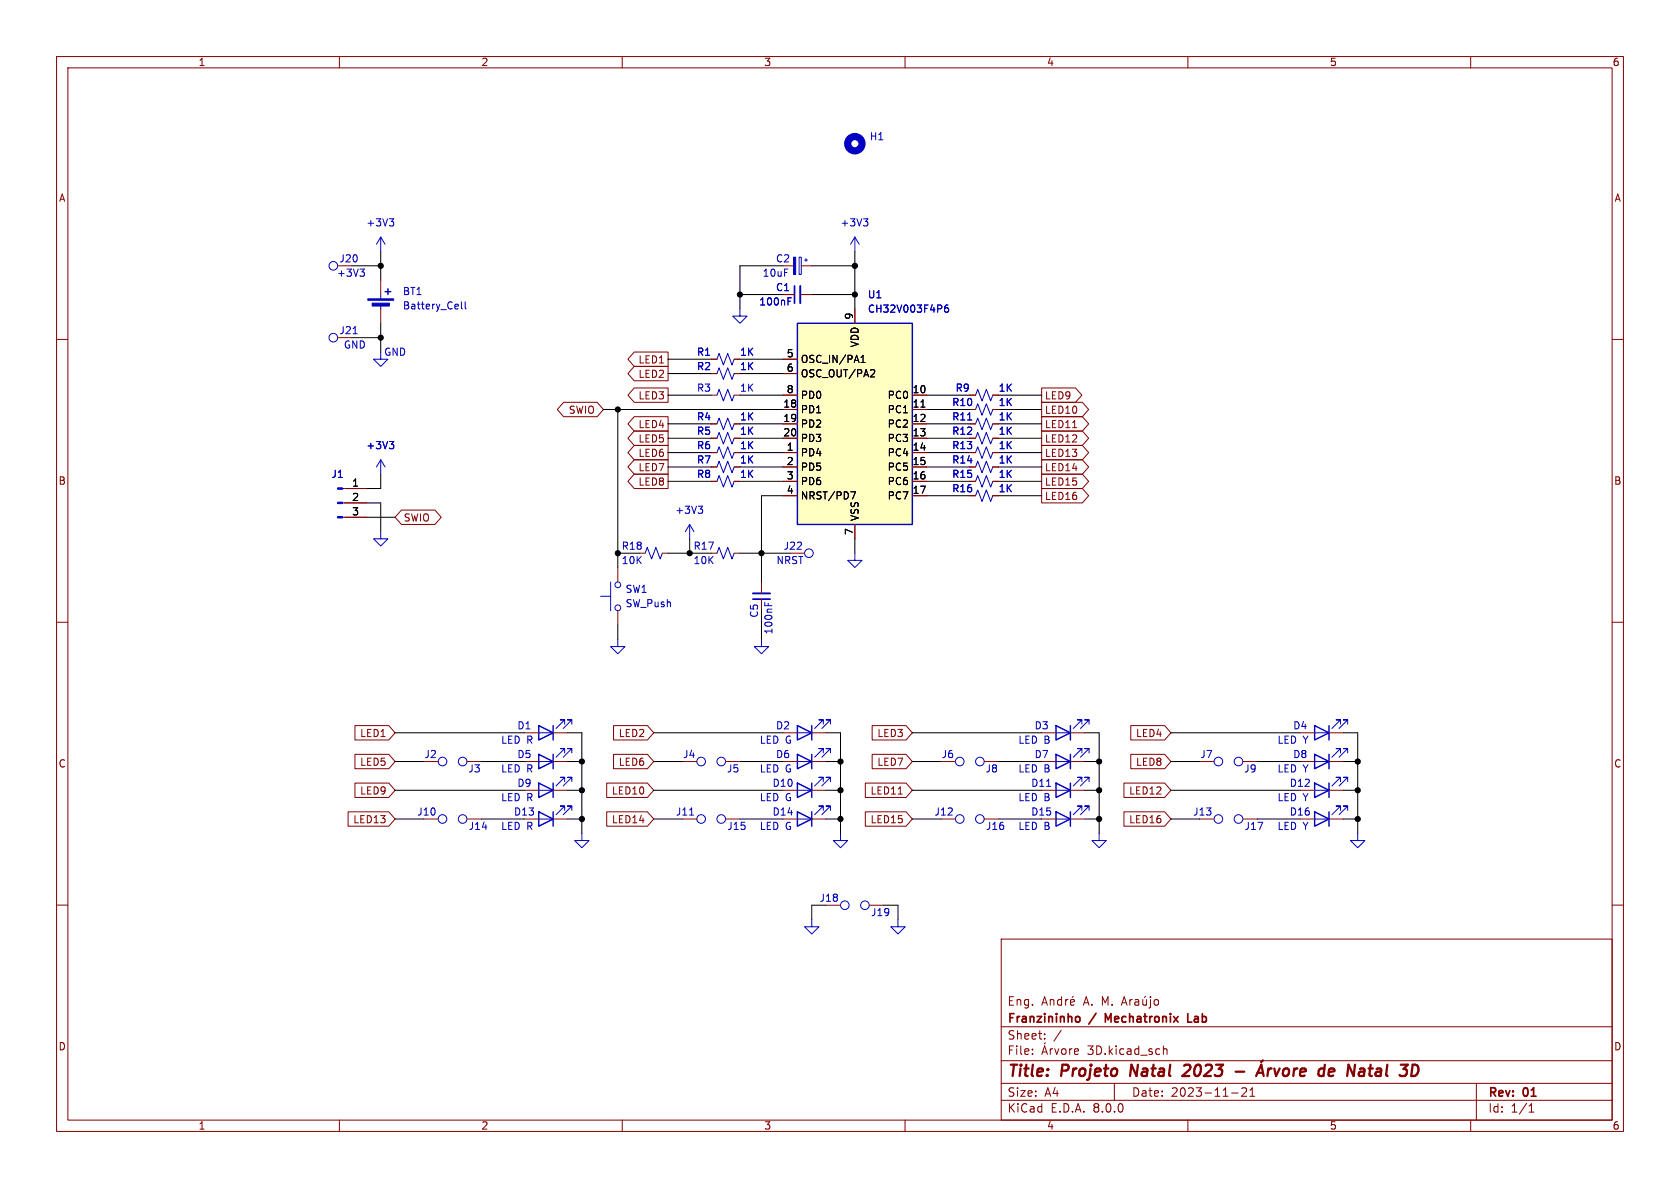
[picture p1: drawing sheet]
<svg xmlns="http://www.w3.org/2000/svg" width="297mm" height="210mm" viewBox="0 0 297 210" stroke-linecap="round" stroke-linejoin="round" font-family="sans-serif">
<g fill="none" stroke="#840000" stroke-width=".18">
<path d="M10 10h277v190h-277zM12 12h273v186h-273zM60 10v2M110 10v2M160 10v2M210 10v2M260 10v2M10 60h2M138.4 47h1.9M138.4 52.1h2.1M141.5 52.1h2M141.7 47h1.8"/>
<path d="M285 60h2M125.7 69.9h1M125.7 66h1M125.7 63.5h1M125.7 77.5h1M125.7 74.9h1M129.8 69.9h1M129.8 66h1M129.8 63.5h1M129.8 77.5h1M129.8 74.9h1M171.4 69.9h1.1"/>
<path d="M171.4 77.5h1.1M171.4 74.9h1.1M175.5 69.9h1M175.5 77.5h1M175.5 74.9h1M113 97.8h1M117.1 97.8h1M125.7 85.1h1M125.7 82.6h1M125.7 80h1M125.7 97.8h1M129.8 85.1h1"/>
<path d="M129.8 82.6h1M129.8 80h1M129.8 97.8h1M171.4 82.6h1.1M171.4 87.6h1.1M175.5 82.6h1M175.5 87.6h1M10 110h2M109.2 100.3v2.6M109.2 108v2.5M285 110h2M74.9 134.6h2.6"/>
<path d="M82.5 134.6h2.6M92.7 139.7h2.5M92.7 134.6h2.5M92.7 129.5h2.5M97.8 139.7h2.5M97.8 134.6h2.5M97.8 129.5h2.5M120.6 134.6h2.6M128.3 134.6h2.5M138.4 139.7h2.6M138.4 129.5h2.6M143.5 139.7h2.5"/>
<path d="M143.5 129.5h2.5M166.4 134.6h2.5M174 134.6h2.5M184.1 139.7h2.6M184.1 134.6h2.6M184.1 129.5h2.6M189.2 139.7h2.6M189.2 134.6h2.6M189.2 129.5h2.6M212.1 134.6h2.5M219.7 134.6h2.5M229.9 134.6h2.5"/>
<path d="M229.9 129.5h2.5M234.9 134.6h2.6M234.9 129.5h2.6M10 160h2M74.9 144.8h2.6M82.5 144.8h2.6M92.7 144.8h2.5M97.8 144.8h2.5M138.4 144.8h2.6M143.5 144.8h2.5M184.1 144.8h2.6M189.2 144.8h2.6"/>
<path d="M212.1 144.8h2.5M219.7 144.8h2.5M285 160h2M146 160h2.6M153.7 160h2.5M177 166h108v32h-108zM184.2 177.7l.5-1.5 .5 1.5M184.3 177.3h.7M185.7 176.7v1M185.7 176.8l.2-.1 .3 .1 .1 .9M187.7 176.2v1.5M187.7 176.8l-.5-.1-.2 .3v.4l.1 .2h.6"/>
<path d="M188.4 176.7v1M188.8 176.7l-.3 .1-.1 .2M189.2 177.2l.8-.1-.1-.3-.4-.1-.3 .2 .1 .7h.6M189.7 176.1l-.2 .2M194.9 177.7v-1.5l.5 1.1 .5-1.1v1.5M196.6 177.6v.1M198.2 177.7l.5-1.5 .5 1.5M198.4 177.3h.7M199.7 176.7v1M200.2 176.7l-.3 .1-.2 .2M200.7 176.8h.5l.1 .9M201.3 177.1h-.5a.29 .29 0 0 0-.2 .3 .29 .29 0 0 0 .2 .3l.5-.1"/>
<path d="M202 176.7l.1 .9 .4 .1 .2-.1M202.5 176.1l-.2 .2M202.7 176.7v1M203.4 176.2v.1M203.4 176.7v1.3l-.3 .2M204.2 176.8l.3-.1 .3 .3v.4l-.3 .3-.3-.1-.2-.2v-.4zM60 198v2M110 198v2M160 198v2M177 194.5h108M177 191.5h108M177 187.5h108"/>
<path d="M177 181.5h108M182.5 186.3v.1M182.5 185.5v.1M184.2 186.4l.5-1.5 .5 1.5M184.3 186h.7M184.7 183.6v.1M184.7 182.8v.1M184.8 184.3l-.2 .2M185.7 185.4v1M186.1 185.4l-.3 .1-.1 .2M186.5 185.4l.3 1 .4-1M187.6 182.1l-1.3 2"/>
<path d="M187.8 185.5l.4-.1 .3 .3v.4l-.3 .3-.4-.1-.1-.2v-.4zM189.1 185.4v1M189.5 185.4l-.3 .1-.1 .2M190 185.9l.7-.1-.1-.3-.4-.1-.2 .2v.7h.6M197 191.5v3M205.7 185.5l.2-.1 .3 .1 .1 .9M205.7 184.9v1.5M210 198v2M217.7 193.2h1.2M219.5 192.4l.6-.1 .2 .1 .1 .3-.9 1.1h.9M221 193.8h.8M221 192.7l.4-.4v1.5"/>
<path d="M260 198v2M261 191.5v6.5M270.3 196.6h.9M270.3 195.5l.4-.4v1.5"/>
</g>
<g fill="none" stroke="#840000" stroke-width=".4">
<path d="M200 188.2l-.2 2M210.1 188.2h-.5l-.3 .2M210.3 189.1l-1.3 1.1h1.3M218.4 189.4h1.6M222.1 190.2l.9-2 .4 2M222.3 189.6h1M223.3 187.4l-.4 .3M224.2 188.9l-.1 1.3M224.8 188.9l-.4 .1-.2 .3M225.3 188.9l.3 1.3 .6-1.3M227 189.1a.52 .52 0 0 1 .5-.2 .52 .52 0 0 1 .4 .4l-.1 .5a.55 .55 0 0 1-.5 .4 .55 .55 0 0 1-.5-.4zM228.8 188.9l-.2 1.3"/>
<path d="M229.4 188.9l-.4 .1-.2 .3M229.9 189.5l.9-.1v-.4l-.6-.1-.3 .3v.9l.2 .1 .5-.1M234.1 189a.66 .66 0 0 0-1 .3v.5l.1 .3 .2 .1 .6-.1M234.2 188.2l-.2 2M234.9 189.5l1-.1-.1-.4-.1-.1-.6 .1-.2 .9 .2 .3 .6-.1M241.9 188.9h.8M242.3 188.2l-.2 1.7 .1 .2 .3 .1M243.4 189l.2-.1 .5 .1v1.2M244.2 189.4h-.7a.4 .4 0 0 0-.3 .4 .4 .4 0 0 0 .2 .4l.7-.1M245.3 188.2l-.2 1.7 .2 .3M247.6 188.2h1.3l-.8 .8h.3l.3 .2v.6l-.1 .2-.3 .2h-.6l-.3-.2M249.7 188.2h.5a1.08 1.08 0 0 1 .6 1.1 1.08 1.08 0 0 1-.8 .9h-.5z"/>
</g>
<path d="M190.4 179.7l.4 .1 .1 .2-.1 .5-.4 .2M210 179.2v1.5h.7M195.9 180.3l-.5-1.1v1.5" fill="none" stroke="#840000" stroke-width=".3"/>
<g fill="none" stroke="#0000c2" stroke-width=".18">
<path d="M130.8 54.6v1.3h1.3l-1.3 1.3-1.3-1.3h1.3M139.3 53.3h.4M139.3 52.6h.6M141.3 45.5h.4v3h-.4zM142.2 46h.5M142.5 45.7v.5M126.7 69.9l.4-1.1 .8 2.1 .8-2.1 .7 2.1 .4-1M126.7 66l.4-1 .8 2.1 .8-2.1 .7 2.1 .4-1.1M126.7 63.5l.4-1 .8 2 .8-2 .7 2 .4-1M126.7 77.5l.4-1 .8 2 .8-2 .7 2 .4-1M126.7 74.9l.4-1 .8 2 .8-2 .7 2 .4-1M171.1 74.2h.7"/>
<path d="M172.5 69.9l.3-1.1 .8 2.1 .8-2.1 .7 2.1 .4-1M172.5 77.5l.3-1 .8 2 .8-2 .7 2 .4-1M172.5 74.9l.3-1 .8 2 .8-2 .7 2 .4-1M114 97.8l.4-1 .8 2 .8-2 .7 2 .4-1M121.9 92.7l-.7 1.3M121.9 92.7v2.6M121.9 92.7l.8 1.3M123.4 89.5h.8l-.4 .5M124 90l.2 .2v.3l-.2 .2M126.7 85.1l.4-1 .8 2 .8-2 .7 2 .4-1M126.7 82.6l.4-1.1 .8 2.1 .8-2.1 .7 2.1 .4-1M126.7 80l.4-1 .8 2 .8-2 .7 2 .4-1"/>
<path d="M126.7 97.8l.4-1 .8 2 .8-2 .7 2 .4-1M172.5 87.6l.3-1 .8 2 .8-2 .7 2 .4-1M172.5 82.6l.3-1.1 .8 2.1 .8-2.1 .7 2.1 .4-1M106.2 105.4h1.7M107.9 102.9v5.1M134.6 113v1.3h1.3l-1.3 1.3-1.3-1.3h1.3M95.2 139.7h2.6M95.2 134.6h2.6M95.2 129.5h2.6M99.8 128v-.7h-.7h.7l-1.5 1.5M99.8 133.1v-.8h-.7h.7l-1.5 1.6M99.8 138.2v-.8h-.7h.7l-1.5 1.5"/>
<path d="M101.1 128v-.7h-.8h.8l-1.5 1.5M101.1 133.1v-.8h-.8h.8l-1.5 1.6M101.1 138.2v-.8h-.8h.8l-1.5 1.5M141 139.7h2.5M141 129.5h2.5M145.5 138.2v-.8h-.7h.7l-1.5 1.5M145.5 128v-.7h-.7h.7l-1.5 1.5M146.8 138.2v-.8h-.8h.8l-1.5 1.5M146.8 128v-.7h-.8h.8l-1.5 1.5M185 139h.8M186.7 139.7h2.5M186.7 134.6h2.5"/>
<path d="M186.7 129.5h2.5M191.3 138.2v-.8h-.8h.8l-1.6 1.5M191.3 133.1v-.8h-.8h.8l-1.6 1.6M191.3 128v-.7h-.8h.8l-1.6 1.5M192.5 138.2v-.8h-.7h.7l-1.5 1.5M192.5 133.1v-.8h-.7h.7l-1.5 1.6M192.5 128v-.7h-.7h.7l-1.5 1.5M232.4 134.6h2.5M232.4 129.5h2.5M237 128v-.7h-.8h.8l-1.5 1.5M237 133.1v-.8h-.8h.8l-1.5 1.6M238.3 128v-.7h-.8h.8l-1.6 1.5"/>
<path d="M238.3 133.1v-.8h-.8h.8l-1.6 1.6M95.2 144.8h2.6M99.8 143.3v-.8h-.7h.7l-1.5 1.5M101.1 143.3v-.8h-.8h.8l-1.5 1.5M102.9 147.3v1.3h1.2l-1.2 1.3-1.3-1.3h1.3M141 144.8h2.5M145.5 143.3v-.8h-.7h.7l-1.5 1.5M146.8 143.3v-.8h-.8h.8l-1.5 1.5M148.6 147.3v1.3h1.3l-1.3 1.3-1.3-1.3h1.3M186.7 144.8h2.5M191.3 143.3v-.8h-.8h.8l-1.6 1.5M192.5 143.3v-.8h-.7h.7l-1.5 1.5"/>
<path d="M194.3 147.3v1.3h1.3l-1.3 1.3-1.3-1.3h1.3M240 147.3v1.3h1.3l-1.3 1.3-1.2-1.3h1.2M143.5 162.6v1.2h1.3l-1.3 1.3-1.3-1.3h1.3M158.7 162.6v1.2h1.3l-1.3 1.3-1.2-1.3h1.2"/>
<circle cx="109.2" cy="107.4" r=".51"/>
<circle cx="109.2" cy="103.4" r=".51"/>
<circle cx="78.2" cy="134.6" r=".76"/>
<circle cx="81.8" cy="134.6" r=".76"/>
<circle cx="124" cy="134.6" r=".76"/>
<circle cx="127.5" cy="134.6" r=".76"/>
<circle cx="169.7" cy="134.6" r=".76"/>
<circle cx="173.2" cy="134.6" r=".76"/>
<circle cx="215.4" cy="134.6" r=".76"/>
<circle cx="218.9" cy="134.6" r=".76"/>
<circle cx="78.2" cy="144.8" r=".76"/>
<circle cx="81.8" cy="144.8" r=".76"/>
<circle cx="215.4" cy="144.8" r=".76"/>
<circle cx="218.9" cy="144.8" r=".76"/>
<circle cx="149.4" cy="160" r=".76"/>
<circle cx="152.9" cy="160" r=".76"/>
</g>
<g fill="none" stroke="#0000c2" stroke-width=".25">
<path d="M95.2 128.3l2.6 1.2-2.6 1.3zM95.2 133.4l2.6 1.2-2.6 1.3zM95.2 138.4l2.6 1.3-2.6 1.3zM97.8 128.3v2.5M97.8 133.4v2.5M97.8 138.4v2.6M141 138.4l2.5 1.3-2.5 1.3zM141 128.3l2.5 1.2-2.5 1.3zM143.5 128.3v2.5M143.5 138.4v2.6M186.7 138.4l2.5 1.3-2.5 1.3zM186.7 133.4l2.5 1.2-2.5 1.3z"/>
<path d="M186.7 128.3l2.5 1.2-2.5 1.3zM189.2 128.3v2.5M189.2 133.4v2.5M189.2 138.4v2.6M232.4 128.3l2.5 1.2-2.5 1.3zM232.4 133.4l2.5 1.2-2.5 1.3zM234.9 128.3v2.5M234.9 133.4v2.5M95.2 143.5l2.6 1.3-2.6 1.3zM97.8 143.5v2.6M141 143.5l2.5 1.3-2.5 1.3zM143.5 143.5v2.6"/>
<path d="M186.7 143.5l2.5 1.3-2.5 1.3zM189.2 143.5v2.6"/>
</g>
<path d="M140.3 45.5h.4v3h-.4z" fill="#0000c2" stroke="#0000c2" stroke-width=".18"/>
<path d="M141.5 50.5v3.1" fill="none" stroke="#0000c2" stroke-width=".33"/>
<path d="M140.5 50.5v3.1" fill="none" stroke="#0000c2" stroke-width=".3"/>
<path d="M141 57.2h20.3v35.5h-20.3z" fill="#ffffc2"/>
<path d="M68.1 51.6h1M68.6 51.1v1M141 57.2h20.3v35.5h-20.3zM141 133.4l2.5 1.2-2.5 1.3zM143.5 133.4v2.5M232.4 138.4l2.5 1.3-2.5 1.3zM234.9 138.4v2.6M232.4 143.5l2.5 1.3-2.5 1.3zM234.9 143.5v2.6" fill="none" stroke="#0000c2" stroke-width=".25"/>
<g fill="none" stroke="#840000" stroke-width=".18">
<path d="M67.3 49.5v2.6M67.3 54.6v2.6M138.4 52.1h2.1M141.5 52.1h2M151.1 54.6v2.6M99.6 71.1h6l1.1 1.3-1.1 1.3h-6l-1.1-1.3zM112.1 64.8h6v2.5h-6l-1.1-1.3zM112.1 68.6h6v2.5h-6l-1.1-1.2zM112.1 62.2h6v2.6h-6l-1.1-1.3zM112.1 76.2h6v2.5h-6l-1.1-1.2zM112.1 73.7h6v2.5h-6l-1.1-1.3zM112.1 78.7h6v2.6h-6l-1.1-1.3z"/>
<path d="M125.7 74.9h1M125.7 77.5h1M125.7 63.5h1M125.7 66h1M129.8 74.9h1M129.8 77.5h1M129.8 63.5h1M129.8 66h1M138.4 69.9h2.6M138.4 72.4h2.6M138.4 74.9h2.6M138.4 77.5h2.6"/>
<path d="M138.4 63.5h2.6M138.4 66h2.6M161.3 69.9h2.5M161.3 72.4h2.5M161.3 74.9h2.5M161.3 77.5h2.5M171.4 69.9h1.1M171.4 72.4h1.1M171.4 74.9h1.1M171.4 77.5h1.1M175.5 69.9h1M175.5 72.4h1"/>
<path d="M175.5 74.9h1M175.5 77.5h1M184.1 76.2h7.3l1.1 1.3-1.1 1.2h-7.3zM184.1 71.1h7.3l1.1 1.3-1.1 1.3h-7.3zM184.1 73.7h7.3l1.1 1.2-1.1 1.3h-7.3zM184.1 78.7h7.3l1.1 1.3-1.1 1.3h-7.3zM184.1 68.6h6l1.2 1.3-1.2 1.2h-6zM189.6 75.6h.8M61 86.4h3.8M61 88.9h3.8M61 91.4h3.8M71 90.2h5.9l1.1 1.2-1.1 1.3h-5.9l-1.2-1.3z"/>
<path d="M112.1 81.3h6v2.5h-6l-1.1-1.2zM112.1 83.8h6v2.6h-6l-1.1-1.3zM125.7 80h1M125.7 82.6h1M125.7 85.1h1M129.8 80h1M129.8 82.6h1M129.8 85.1h1M138.4 80h2.6M138.4 82.6h2.6M138.4 85.1h2.6M138.4 87.6h2.6"/>
<path d="M139.7 97.8h2.5M151.1 92.7v2.6M161.3 80h2.5M161.3 82.6h2.5M161.3 85.1h2.5M161.3 87.6h2.5M171.4 80h1.1M171.4 82.6h1.1M171.4 85.1h1.1M171.4 87.6h1.1M175.5 80h1M175.5 82.6h1"/>
<path d="M175.5 85.1h1M175.5 87.6h1M184.1 83.8h7.3l1.1 1.3-1.1 1.3h-7.3zM184.1 81.3h7.3l1.1 1.3-1.1 1.2h-7.3zM184.1 86.4h7.3l1.1 1.2-1.1 1.3h-7.3zM134.6 102.9v2M134.6 105.9v2.1M62.7 133.3h6l1.1 1.3-1.1 1.3h-6zM62.7 138.4h6l1.1 1.3-1.1 1.3h-6zM62.7 128.3h6l1.1 1.2-1.1 1.3h-6zM107.3 138.4h7.2l1.1 1.3-1.1 1.3h-7.2zM108.5 133.3h6l1.1 1.3-1.1 1.3h-6z"/>
<path d="M108.5 128.3h6l1.1 1.2-1.1 1.3h-6zM138.4 134.6h2.6M143.5 134.6h2.5M153 138.4h7.2l1.1 1.3-1.1 1.3h-7.2zM154.2 133.3h6l1.1 1.3-1.1 1.3h-6zM154.2 128.3h6l1.1 1.2-1.1 1.3h-6zM198.7 138.4h7.2l1.1 1.3-1.1 1.3h-7.2zM199.9 133.3h6l1.1 1.3-1.1 1.3h-6zM199.9 128.3h6l1.1 1.2-1.1 1.3h-6zM229.9 139.7h2.5M234.9 139.7h2.6M61.5 143.5h7.2l1.1 1.3-1.1 1.3h-7.2z"/>
<path d="M107.3 143.5h7.2l1.1 1.3-1.1 1.3h-7.2zM120.6 144.8h2.6M128.3 144.8h2.5M153 143.5h7.2l1.1 1.3-1.1 1.3h-7.2zM158.8 140.4h.7M166.4 144.8h2.5M174 144.8h2.5M198.7 143.5h7.2l1.1 1.3-1.1 1.3h-7.2zM229.9 144.8h2.5M234.9 144.8h2.6"/>
</g>
<g fill="none" stroke="#000" stroke-width=".18">
<path d="M62.2 59.7h5.1M62.2 47h5.1M67.3 44.5v5M67.3 57.2v5M130.8 52.1h7.6M138.4 47h-7.6v7.6M143.5 47h7.6M143.5 52.1h7.6M151.1 44.5v10.1M106.7 72.4h31.7M109.2 72.4v27.9M118.1 74.9h7.6"/>
<path d="M118.1 69.9h7.6M118.1 63.5h7.6M118.1 66h7.6M118.1 77.5h7.6M130.8 74.9h7.6M130.8 69.9h7.6M130.8 63.5h7.6M130.8 66h7.6M130.8 77.5h7.6M152.2 64.1h.7M152.2 63.2l.4-.4v1.3M154.1 65.3l.4 .1 .1 .3-.7 .9h.7"/>
<path d="M162.8 72h.7M163.8 74.9h7.6M163.8 69.9h7.6M163.8 72.4h7.6M163.8 77.5h7.6M176.5 74.9h7.6M176.5 69.9h7.6M176.5 72.4h7.6M176.5 77.5h7.6M64.8 88.9h2.5v5.1M64.8 91.4h5M67.3 83.8v2.6h-2.5"/>
<path d="M109.2 97.8h3.8M118.1 80h7.6M118.1 82.6h7.6M118.1 85.1h7.6M118.1 97.8h7.6M121.9 95.3v2.5M130.8 80h7.6M130.8 82.6h7.6M130.8 85.1h7.6M130.8 97.8h8.9M138.4 87.6h-3.8v15.3M150.4 86.9h.9l-.6 1.3"/>
<path d="M151.1 95.3v2.5M163.8 87.6h7.6M163.8 80h7.6M163.8 82.6h7.6M163.8 85.1h7.6M176.5 87.6h7.6M176.5 80h7.6M176.5 82.6h7.6M176.5 85.1h7.6M109.2 110.5v2.5M134.6 108v5M69.8 134.6h5.1"/>
<path d="M69.8 129.5h22.9M69.8 139.7h22.9M85.1 134.6h7.6M100.3 134.6h2.6M100.3 129.5h2.6v17.8M100.3 139.7h2.6M115.6 134.6h5M115.6 129.5h22.8M115.6 139.7h22.8M130.8 134.6h7.6M146 134.6h2.6M146 129.5h2.6v17.8"/>
<path d="M146 139.7h2.6M161.3 134.6h5.1M161.3 129.5h22.8M161.3 139.7h22.8M176.5 134.6h7.6M191.8 134.6h2.5M191.8 129.5h2.5v17.8M191.8 139.7h2.5M207 134.6h5.1M207 129.5h22.9M207 139.7h22.9M222.2 134.6h7.7"/>
<path d="M237.5 134.6h2.5M237.5 129.5h2.5v17.8M237.5 139.7h2.5M69.8 144.8h5.1M85.1 144.8h7.6M100.3 144.8h2.6M115.6 144.8h5M130.8 144.8h7.6M146 144.8h2.6M161.3 144.8h5.1M176.5 144.8h7.6M191.8 144.8h2.5"/>
<path d="M207 144.8h5.1M222.2 144.8h7.7M237.5 144.8h2.5M146 160h-2.5v2.6M156.2 160h2.5v2.6"/>
</g>
<g fill="none" stroke="#0000c2" stroke-width=".18">
<path d="M68.8 38.7h.8l-.4 .5M69.4 39.2l.2 .2v.3l-.2 .2M152.6 38.7h.8l-.4 .5M153.2 39.2l.2 .2v.3l-.2 .2M62.4 59h.7M63.6 47.6h.8l-.4 .5M64.2 48.1l.2 .2v.3l-.2 .2M67.3 41.9l-.8 1.3M67.3 41.9v2.6M67.3 52.1v.7M67.3 53.8v.8M67.3 41.9l.8 1.3"/>
<path d="M81.6 53.3v1.1l.2 .2M82.2 53.3v1.1l.2 .2M139.3 53.3h.4M139.3 52.6h.6M151.1 41.9l-.7 1.3M151.1 41.9v2.6M151.1 41.9l.8 1.3M167.6 53.9l-.4 .1a.86 .86 0 0 0 0 1.2l.4-.1 .1-.5-.2-.2-.4 .1-.1 .1M67.3 62.2v1.3h1.3l-1.3 1.3-1.3-1.3h1.3M68.8 78h.8l-.4 .5M69.4 78.5l.2 .3v.3l-.2 .2M171.1 74.2h.7"/>
<path d="M172.5 72.4l.3-1 .8 2 .8-2 .7 2 .4-1M60.6 91.4h.4M60.6 88.9h.4M60.6 86.4h.4M67.3 94v1.3h1.3l-1.3 1.2-1.3-1.2h1.3M67.3 81.3v2.5M67.3 81.3l-.8 1.3M67.3 81.3l.8 1.3M151.1 97.8v1.3h1.3l-1.3 1.2-1.2-1.2h1.2M172.5 85.1l.3-1 .8 2 .8-2 .7 2 .4-1M172.5 80l.3-1 .8 2 .8-2 .7 2 .4-1M109.2 113v1.3h1.3l-1.3 1.3-1.3-1.3h1.3"/>
<path d="M135.2 106.5v.6M135.8 106.6v.5M141 134.6h2.5M145.5 133.1v-.8h-.7h.7l-1.5 1.6M146.8 133.1v-.8h-.8h.8l-1.5 1.6M232.4 139.7h2.5M237 138.2v-.8h-.8h.8l-1.5 1.5M238.3 138.2v-.8h-.8h.8l-1.6 1.5M121.9 144.1h.7M232.4 144.8h2.5M237 143.3v-.8h-.8h.8l-1.5 1.5M238.3 143.3v-.8h-.8h.8l-1.6 1.5"/>
<circle cx="58.9" cy="47" r=".76"/>
<circle cx="58.9" cy="59.7" r=".76"/>
<circle cx="143" cy="97.8" r=".76"/>
<circle cx="124" cy="144.8" r=".76"/>
<circle cx="127.5" cy="144.8" r=".76"/>
<circle cx="169.7" cy="144.8" r=".76"/>
<circle cx="173.2" cy="144.8" r=".76"/>
</g>
<path d="M133.1 104.9h3" fill="none" stroke="#0000c2" stroke-width=".33"/>
<path d="M133.1 105.9h3" fill="none" stroke="#0000c2" stroke-width=".3"/>
<circle cx="151.1" cy="25.4" r="1.27" fill="none" stroke="#0000c2" stroke-width="1.3"/>
<g fill="#0000c2" stroke="#0000c2" stroke-width=".18">
<path d="M65 52.8h4.6v.3h-4.6z"/>
<path d="M65.8 53.6h3v.5h-3z"/>
<path d="M59.7 91.3h.9v.3h-.9z"/>
<path d="M59.7 88.8h.9v.2h-.9z"/>
<path d="M59.7 86.2h.9v.3h-.9z"/>
</g>
<g fill="#000" stroke="#000" stroke-width=".18">
<circle cx="67.3" cy="47" r=".46"/>
<circle cx="67.3" cy="59.7" r=".46"/>
<circle cx="130.8" cy="52.1" r=".46"/>
<circle cx="151.1" cy="47" r=".46"/>
<circle cx="151.1" cy="52.1" r=".46"/>
<circle cx="109.2" cy="72.4" r=".46"/>
<circle cx="109.2" cy="97.8" r=".46"/>
<circle cx="121.9" cy="97.8" r=".46"/>
<circle cx="134.6" cy="97.8" r=".46"/>
<circle cx="102.9" cy="139.7" r=".46"/>
<circle cx="102.9" cy="134.6" r=".46"/>
<circle cx="148.6" cy="139.7" r=".46"/>
<circle cx="148.6" cy="134.6" r=".46"/>
<circle cx="194.3" cy="139.7" r=".46"/>
<circle cx="194.3" cy="134.6" r=".46"/>
<circle cx="240" cy="134.6" r=".46"/>
<circle cx="240" cy="139.7" r=".46"/>
<circle cx="102.9" cy="144.8" r=".46"/>
<circle cx="148.6" cy="144.8" r=".46"/>
<circle cx="194.3" cy="144.8" r=".46"/>
<circle cx="240" cy="144.8" r=".46"/>
</g>
<g font-size="2.8" fill="#840000">
<text x="178" y="190.9">Title:</text>
<text x="187.7" y="190.9">Projeto</text>
<text x="200.6" y="190.9">Natal</text>
<text x="210.9" y="190.9">2023</text>
<text x="237.2" y="190.9">de</text>
</g>
<g font-size="2.1" fill="#840000">
<text x="178" y="178">Eng.</text>
<text x="191.6" y="178">A.</text>
<text x="178" y="184">Sheet:</text>
<text x="178" y="181.2">Franzininho</text>
<text x="192.7" y="181.2">/</text>
<text x="196.1" y="181.2">Mechatronix</text>
<text x="211.2" y="181.2">Lab</text>
<text x="178" y="186.7">File:</text>
<text x="192.3" y="186.7">3D.kicad_sch</text>
<text x="178" y="196.9">KiCad</text>
<text x="178" y="194.1">Size:</text>
<text x="184.7" y="194.1">A4</text>
<text x="185.7" y="196.9">E.D.A.</text>
<text x="193.3" y="196.9">8.0.0</text>
<text x="200" y="194.1">Date:</text>
<text x="207" y="194.1">2023-11-21</text>
<text x="263" y="194.3">Rev:</text>
<text x="263" y="196.9">Id:</text>
<text x="267.1" y="196.9">1/1</text>
<text x="269.4" y="194.3">01</text>
</g>
<g font-size="1.8" fill="#840000">
<text x="35" y="11.9">1</text>
<text x="85" y="11.9">2</text>
<text x="135" y="11.9">3</text>
<text x="185" y="11.9">4</text>
<text x="235" y="11.9">5</text>
<text x="285" y="11.9">6</text>
<text x="10.3" y="35.9">A</text>
<text x="285.3" y="35.9">A</text>
<text x="112.8" y="64.5">LED1</text>
<text x="112.8" y="67">LED2</text>
<text x="112.8" y="70.8">LED3</text>
<text x="184.6" y="70.8">LED9</text>
<text x="100.5" y="73.3">SWIO</text>
<text x="112.8" y="75.9">LED4</text>
<text x="184.6" y="73.3">LED10</text>
<text x="184.6" y="75.9">LED11</text>
<text x="112.8" y="78.4">LED5</text>
<text x="112.8" y="83.5">LED7</text>
<text x="112.8" y="81">LED6</text>
<text x="184.6" y="83.5">LED14</text>
<text x="184.6" y="78.4">LED12</text>
<text x="184.6" y="81">LED13</text>
<text x="10.3" y="85.9">B</text>
<text x="112.8" y="86">LED8</text>
<text x="184.6" y="86">LED15</text>
<text x="184.6" y="88.6">LED16</text>
<text x="285.3" y="85.9">B</text>
<text x="71.3" y="92.4">SWIO</text>
<text x="63.6" y="130.5">LED1</text>
<text x="109.3" y="130.5">LED2</text>
<text x="155" y="130.5">LED3</text>
<text x="200.7" y="130.5">LED4</text>
<text x="10.3" y="135.9">C</text>
<text x="63.6" y="135.6">LED5</text>
<text x="109.3" y="135.6">LED6</text>
<text x="155" y="135.6">LED7</text>
<text x="200.7" y="135.6">LED8</text>
<text x="285.3" y="135.9">C</text>
<text x="63.6" y="140.7">LED9</text>
<text x="108.1" y="140.7">LED10</text>
<text x="153.8" y="140.7">LED11</text>
<text x="199.5" y="140.7">LED12</text>
<text x="62.4" y="145.7">LED13</text>
<text x="108.1" y="145.7">LED14</text>
<text x="153.8" y="145.7">LED15</text>
<text x="199.5" y="145.7">LED16</text>
<text x="10.3" y="185.9">D</text>
<text x="285.3" y="185.9">D</text>
<text x="35" y="199.9">1</text>
<text x="85" y="199.9">2</text>
<text x="135" y="199.9">3</text>
<text x="185" y="199.9">4</text>
<text x="235" y="199.9">5</text>
<text x="285" y="199.9">6</text>
</g>
<g font-size="1.8" fill="#0000c2">
<text x="153.7" y="25">H1</text>
<text x="64.7" y="40.2">+3V3</text>
<text x="148.5" y="40.2">+3V3</text>
<text x="59.9" y="46.6">J20</text>
<text x="137.1" y="46.6">C2</text>
<text x="59.5" y="49.1">+3V3</text>
<text x="71.1" y="52.4">BT1</text>
<text x="134.7" y="49.1">10uF</text>
<text x="137.1" y="51.7">C1</text>
<text x="153.3" y="52.9">U1</text>
<text x="59.9" y="59.3">J21</text>
<text x="71.1" y="54.9">Battery_Cell</text>
<text x="134.1" y="54.2">100nF</text>
<text x="153.3" y="55.5">CH32V003F4P6</text>
<text x="60.7" y="61.8">GND</text>
<text x="67.8" y="63.1">GND</text>
<text x="123.1" y="65.6">R2</text>
<text x="123.1" y="63.1">R1</text>
<text x="130.7" y="65.6">1K</text>
<text x="130.7" y="63.1">1K</text>
<text x="123.1" y="69.4">R3</text>
<text x="130.7" y="69.4">1K</text>
<text x="168.2" y="72">R10</text>
<text x="168.8" y="69.4">R9</text>
<text x="176.5" y="69.4">1K</text>
<text x="176.5" y="72">1K</text>
<text x="123.1" y="77.1">R5</text>
<text x="123.1" y="74.5">R4</text>
<text x="130.7" y="77.1">1K</text>
<text x="130.7" y="74.5">1K</text>
<text x="168.2" y="77.1">R12</text>
<text x="168.2" y="74.5">R11</text>
<text x="176.5" y="77.1">1K</text>
<text x="176.5" y="74.5">1K</text>
<text x="64.7" y="79.6">+3V3</text>
<text x="123.1" y="82.1">R7</text>
<text x="123.1" y="79.6">R6</text>
<text x="130.7" y="82.1">1K</text>
<text x="130.7" y="79.6">1K</text>
<text x="168.2" y="82.1">R14</text>
<text x="168.2" y="79.6">R13</text>
<text x="176.5" y="82.1">1K</text>
<text x="176.5" y="79.6">1K</text>
<text x="58.5" y="84.7">J1</text>
<text x="123.1" y="84.7">R8</text>
<text x="130.7" y="84.7">1K</text>
<text x="168.2" y="87.2">R16</text>
<text x="168.2" y="84.7">R15</text>
<text x="176.5" y="87.2">1K</text>
<text x="176.5" y="84.7">1K</text>
<text x="119.3" y="91">+3V3</text>
<text x="109.8" y="97.4">R18</text>
<text x="109.8" y="99.9">10K</text>
<text x="122.5" y="97.4">R17</text>
<text x="122.5" y="99.9">10K</text>
<text x="137.2" y="99.9">NRST</text>
<text x="138.4" y="97.4">J22</text>
<text x="110.5" y="105">SW1</text>
<text x="110.5" y="107.5">SW_Push</text>
<text x="134.2" y="109.3" transform="rotate(-90 134.2 109.3)">C5</text>
<text x="136.8" y="112.3" transform="rotate(-90 136.8 112.3)">100nF</text>
<text x="88.5" y="131.7">LED R</text>
<text x="91.4" y="129.1">D1</text>
<text x="134.2" y="131.7">LED G</text>
<text x="137.1" y="129.1">D2</text>
<text x="179.9" y="131.7">LED B</text>
<text x="182.8" y="129.1">D3</text>
<text x="225.7" y="131.7">LED Y</text>
<text x="228.5" y="129.1">D4</text>
<text x="74.9" y="134.2">J2</text>
<text x="82.7" y="136.8">J3</text>
<text x="88.5" y="136.8">LED R</text>
<text x="91.4" y="134.2">D5</text>
<text x="120.7" y="134.2">J4</text>
<text x="128.4" y="136.8">J5</text>
<text x="134.2" y="136.8">LED G</text>
<text x="137.1" y="134.2">D6</text>
<text x="166.4" y="134.2">J6</text>
<text x="174.1" y="136.8">J8</text>
<text x="179.9" y="136.8">LED B</text>
<text x="182.8" y="134.2">D7</text>
<text x="212.1" y="134.2">J7</text>
<text x="219.9" y="136.8">J9</text>
<text x="225.7" y="136.8">LED Y</text>
<text x="228.5" y="134.2">D8</text>
<text x="88.5" y="141.8">LED R</text>
<text x="91.4" y="139.3">D9</text>
<text x="134.2" y="141.8">LED G</text>
<text x="136.5" y="139.3">D10</text>
<text x="179.9" y="141.8">LED B</text>
<text x="182.2" y="139.3">D11</text>
<text x="225.7" y="141.8">LED Y</text>
<text x="227.9" y="139.3">D12</text>
<text x="73.7" y="144.4">J10</text>
<text x="82.8" y="146.9">J14</text>
<text x="88.5" y="146.9">LED R</text>
<text x="90.8" y="144.4">D13</text>
<text x="119.4" y="144.4">J11</text>
<text x="128.5" y="146.9">J15</text>
<text x="134.2" y="146.9">LED G</text>
<text x="136.5" y="144.4">D14</text>
<text x="165.1" y="144.4">J12</text>
<text x="174.2" y="146.9">J16</text>
<text x="179.9" y="146.9">LED B</text>
<text x="182.2" y="144.4">D15</text>
<text x="210.8" y="144.4">J13</text>
<text x="219.9" y="146.9">J17</text>
<text x="225.7" y="146.9">LED Y</text>
<text x="227.9" y="144.4">D16</text>
<text x="144.8" y="159.6">J18</text>
<text x="153.9" y="162.2">J19</text>
</g>
<g font-size="1.8">
<text x="150.9" y="56.6" transform="rotate(-90 150.9 56.6)">9</text>
<text x="139" y="63.2">5</text>
<text x="139" y="65.8">6</text>
<text x="141.5" y="64.4">OSC_IN/PA1</text>
<text x="152" y="61.5" transform="rotate(-90 152 61.5)">VDD</text>
<text x="139" y="69.6">8</text>
<text x="141.5" y="66.9">OSC_OUT/PA2</text>
<text x="141.5" y="70.7">PD0</text>
<text x="156.8" y="70.7">PC0</text>
<text x="161.2" y="69.6">10</text>
<text x="138.4" y="72.1">18</text>
<text x="138.4" y="74.7">19</text>
<text x="138.4" y="77.2">20</text>
<text x="141.5" y="73.3">PD1</text>
<text x="141.5" y="75.8">PD2</text>
<text x="156.8" y="73.3">PC1</text>
<text x="156.8" y="75.8">PC2</text>
<text x="161.2" y="72.1">11</text>
<text x="161.2" y="74.7">12</text>
<text x="161.2" y="77.2">13</text>
<text x="139" y="79.8">1</text>
<text x="139" y="82.3">2</text>
<text x="141.5" y="80.9">PD4</text>
<text x="141.5" y="83.4">PD5</text>
<text x="141.5" y="78.3">PD3</text>
<text x="156.8" y="78.3">PC3</text>
<text x="156.8" y="80.9">PC4</text>
<text x="156.8" y="83.4">PC5</text>
<text x="161.2" y="79.8">14</text>
<text x="161.2" y="82.3">15</text>
<text x="62.2" y="86.1">1</text>
<text x="62.2" y="88.6">2</text>
<text x="139" y="84.8">3</text>
<text x="139" y="87.4">4</text>
<text x="141.5" y="86">PD6</text>
<text x="141.5" y="88.5">NRST/PD7</text>
<text x="156.8" y="86">PC6</text>
<text x="156.8" y="88.5">PC7</text>
<text x="161.2" y="84.8">16</text>
<text x="161.2" y="87.4">17</text>
<text x="62.2" y="91.2">3</text>
<text x="150.9" y="94.7" transform="rotate(-90 150.9 94.7)">7</text>
<text x="152" y="92.2" transform="rotate(-90 152 92.2)">VSS</text>
</g>
</svg>
